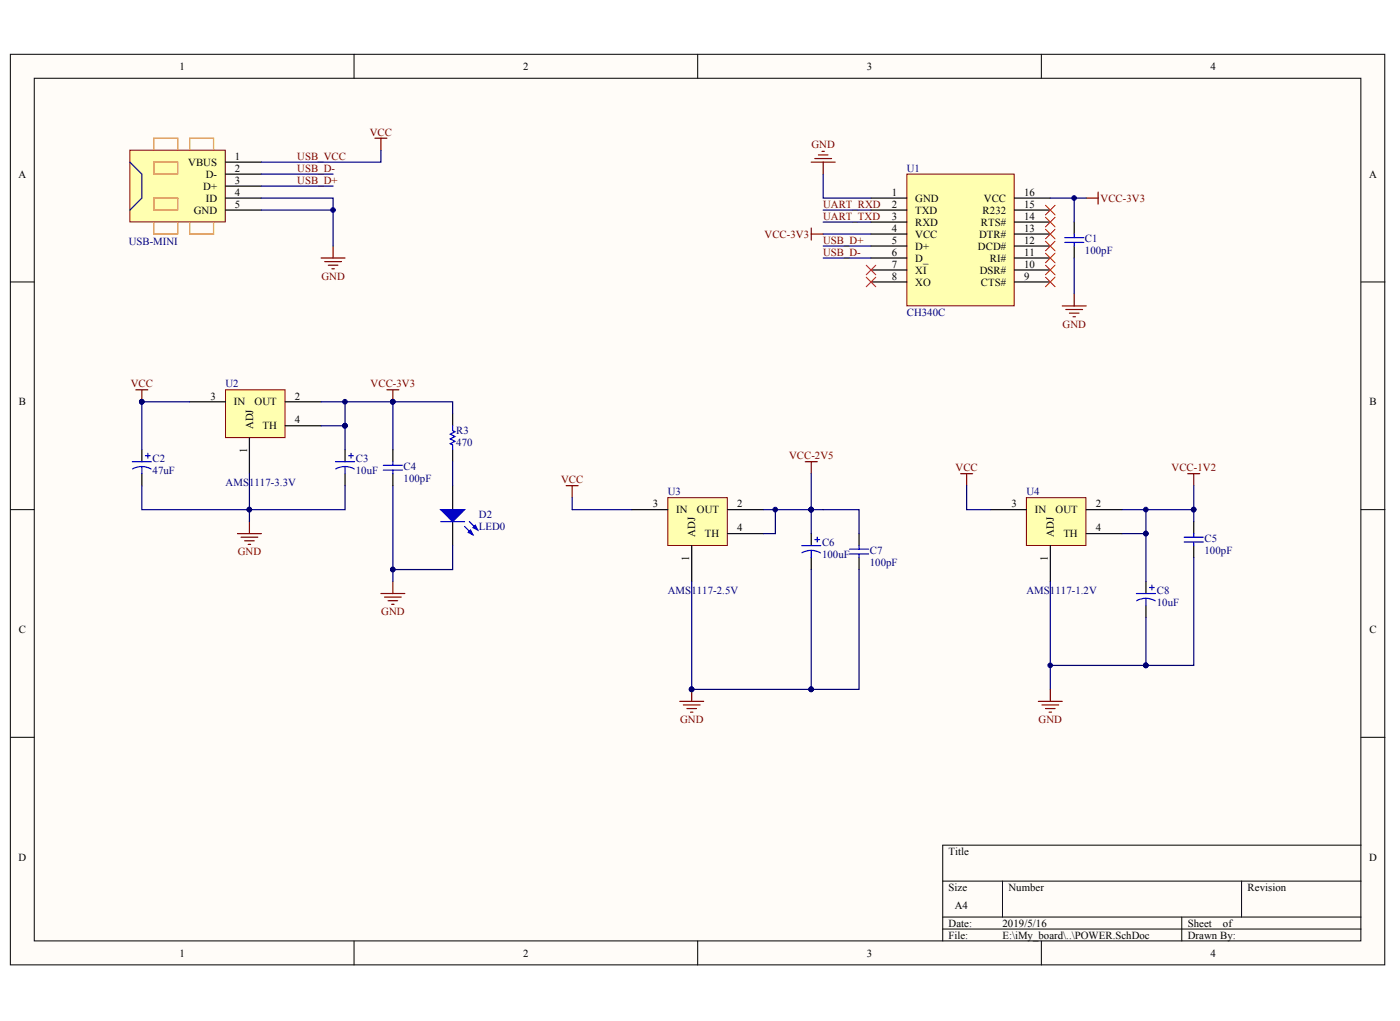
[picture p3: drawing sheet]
<svg xmlns="http://www.w3.org/2000/svg" width="280mm" height="204mm" viewBox="0 0 280 204" stroke-linecap="round" stroke-linejoin="round" font-family="sans-serif">
<g fill="#fffcf8" stroke="#000" stroke-width=".2">
<path d="M2.1 10.8h274.6v181.9h-274.6z"/>
<path d="M6.8 15.6h265.1v172.3h-265.1z"/>
</g>
<g fill="none" stroke="#000" stroke-width=".2">
<path d="M70.7 10.8v4.8M139.4 10.8v4.8M208.1 10.8v4.8M2.1 56.3h4.7M272 56.3h4.8M2.1 101.8h4.7M272 101.8h4.8M2.1 147.3h4.7M272 147.3h4.8M188.4 176h83.6M200.3 176v7.1M248.1 176v7.1"/>
<path d="M272 168.8h-83.6v19.1M70.7 187.9v4.8M139.4 187.9v4.8M188.4 183.1h83.6M188.4 185.5h83.6M208.1 187.9v4.8M236.2 183.1v4.8"/>
</g>
<path d="M45.1 77.9h11.9v9.5h-11.9z" fill="#ffffb0" stroke="#800000" stroke-width=".2"/>
<path d="M28.3 89.8v2.4M28.3 94.6v2.4M37.9 80.2h7.2M49.8 87.4v7.2M57 80.2h7.2M57 85h7.2M68.9 89.8v2.4M68.9 94.6v2.4M90.4 82.6v2.4M90.4 89.8v2.4M90.4 97v4.8M90.4 104.2v4.8" fill="none" stroke="#000" stroke-width=".24"/>
<g fill="none" stroke="#800000" stroke-width=".24">
<path d="M27.1 77.9h2.4M28.3 77.9v2.3M77.3 77.9h2.4M78.5 77.9v2.3M47.5 106.6h4.7M48.2 107.3h3.3M48.9 108h1.9M49.6 108.7h.5M49.8 104.2v2.4M76.1 118.5h4.8M76.8 119.3h3.4M77.5 120h2"/>
<path d="M78.5 116.1v2.4M78.3 120.7h.4"/>
</g>
<path d="M28.3 97v4.8h21.5M49.8 94.6v9.6M90.4 82.6v-2.4h-11.9v9.6M90.4 92.2v4.8M90.4 109v4.7h-11.9v2.4" fill="none" stroke="#000080" stroke-width=".24"/>
<g fill="none" stroke="#00f" stroke-width=".24">
<path d="M26.4 92.2h3.9M28.3 93.2l1.2 .2 .7 .3M28.3 93.2l-1.1 .1-.7 .3M28.3 93.2v1.4M29.1 91h.9M29.5 90.5v1M67 92.2h3.9M68.9 93.2l1.2 .2 .7 .3M68.9 93.2l-1.1 .1-.7 .3M68.9 93.2v1.4M69.7 91h.9M70.1 90.5v1"/>
<path d="M90.4 85v1l.5 .2-.9 .5 .9 .5-.9 .5 .9 .4-.9 .5 .4 .3v.9M88.1 104.2h4.7M92.8 105.1l1.7 1.7M93.8 104.2l1.7 1.7"/>
</g>
<g fill="#000080" stroke="#000080" stroke-width=".2">
<circle cx="49.8" cy="101.8" r=".46"/>
<circle cx="78.5" cy="80.2" r=".46"/>
<circle cx="78.5" cy="113.7" r=".46"/>
<circle cx="28.3" cy="80.2" r=".46"/>
</g>
<g fill="#00f" stroke="#00f" stroke-width=".24">
<path d="M88.1 101.8h4.7l-2.4 2.4z"/>
<path d="M94 105.9l.5 .9-.9-.5z"/>
<path d="M95 104.9l.5 1-1-.5z"/>
</g>
<path d="M133.4 99.4h11.9v9.5h-11.9z" fill="#ffffb0" stroke="#800000" stroke-width=".2"/>
<path d="M126.3 101.8h7.1M138.2 109v7.1M145.4 101.8h7.2M145.4 106.6h7.2" fill="none" stroke="#000" stroke-width=".24"/>
<path d="M205.1 99.4h11.9v9.5h-11.9z" fill="#ffffb0" stroke="#800000" stroke-width=".2"/>
<path d="M78.5 89.8v2.4M78.5 94.6v2.4M162.1 106.6v2.4M162.1 111.4v2.3M171.7 106.6v2.4M171.7 111.4v2.3M197.9 101.8h7.2M209.9 109v7.1M217 101.8h7.2M217 106.6h7.2M238.5 104.2v2.4M238.5 109v2.4" fill="none" stroke="#000" stroke-width=".24"/>
<g fill="none" stroke="#00f" stroke-width=".24">
<path d="M76.6 92.9h3.8M76.6 93.9h3.8M78.5 92.2v.7M78.5 93.9v.7M160.2 109h3.8M162.1 109.9l.8 .1 1.1 .4M162.1 109.9l-1.1 .2-.8 .3M162.1 109.9v1.5M162.8 107.8h1M163.3 107.3v.9M169.7 109.7h3.9M169.7 110.6h3.9"/>
<path d="M171.7 109v.7M171.7 110.6v.8M236.6 107.3h3.9M236.6 108.2h3.9M238.5 106.6v.7M238.5 108.2v.8"/>
</g>
<path d="M64.2 80.2h14.3M78.5 97v16.7M238.5 97v4.8h-14.3M154.9 101.8v4.8h-2.3M162.1 113.7v24h9.6v-24M229 101.8v4.8h-4.8M238.5 101.8v2.4" fill="none" stroke="#000080" stroke-width=".24"/>
<g fill="#000080" stroke="#000080" stroke-width=".2">
<circle cx="78.5" cy="113.7" r=".46"/>
<circle cx="78.5" cy="80.2" r=".46"/>
<circle cx="138.2" cy="137.7" r=".46"/>
<circle cx="154.9" cy="101.8" r=".46"/>
<circle cx="162.1" cy="137.7" r=".46"/>
<circle cx="229" cy="106.6" r=".46"/>
<circle cx="229" cy="101.8" r=".46"/>
<circle cx="238.5" cy="101.8" r=".46"/>
</g>
<path d="M113.1 97h2.4M114.3 97v2.4M160.9 92.2h2.4M162.1 92.2v2.4M237.3 94.6h2.4M238.5 94.6v2.4M138.2 137.7v2.4M135.8 140.1h4.8M136.5 140.8h3.4M137.3 141.5h1.9M138 142.2h.5" fill="none" stroke="#800000" stroke-width=".24"/>
<path d="M26 30h19v14.3h-19z" fill="#ffffb0" stroke="#800000" stroke-width=".2"/>
<path d="M45.1 32.4h7.1M45.1 34.8h7.1M45.1 37.2h7.1M45.1 39.6h7.1M45.1 42h7.1M229 116.1v2.4M229 120.9v2.4" fill="none" stroke="#000" stroke-width=".24"/>
<path d="M26 32.4l2.3 2.4v4.8l-2.3 2.4" fill="none" stroke="#11037f" stroke-width=".24"/>
<path d="M30.7 32.4h4.8v2.4h-4.8zM30.7 39.6h4.8v2.4h-4.8zM30.7 30v-2.4h4.8v2.4M37.9 30v-2.4h4.8v2.4M30.7 44.3v2.4h4.8v-2.4M37.9 44.3v2.4h4.8v-2.4" fill="none" stroke="#fd8300" stroke-width=".24"/>
<g fill="none" stroke="#000080" stroke-width=".24">
<path d="M52.2 39.6h14.4v9.5M52.2 34.8h14.4M52.2 37.2h14.4M76.1 30v2.4h-23.9M52.2 42h14.4M37.9 80.2h-9.6v9.6M64.2 85h4.7M68.9 97v4.8h-19.1M68.9 80.2v9.6M114.3 99.4v2.4h12M162.1 94.6v12M193.2 97v4.8h4.7"/>
<path d="M138.2 116.1v21.6h23.9M152.6 101.8h19.1v4.8M209.9 116.1v21.6M229 106.6v9.5M238.5 111.4v21.5h-9.5M209.9 132.9h19.1M229 123.3v9.6"/>
</g>
<g fill="#000080" stroke="#000080" stroke-width=".2">
<circle cx="66.5" cy="41.9" r=".46"/>
<circle cx="28.3" cy="80.2" r=".46"/>
<circle cx="68.9" cy="85" r=".46"/>
<circle cx="49.8" cy="101.8" r=".46"/>
<circle cx="229" cy="106.6" r=".46"/>
<circle cx="229" cy="132.9" r=".46"/>
<circle cx="138.2" cy="137.7" r=".46"/>
<circle cx="162.1" cy="137.7" r=".46"/>
<circle cx="162.1" cy="101.8" r=".46"/>
<circle cx="68.9" cy="80.2" r=".46"/>
<circle cx="209.8" cy="132.9" r=".46"/>
</g>
<g fill="none" stroke="#800000" stroke-width=".24">
<path d="M74.9 27.6h2.4M76.1 27.6v2.4M64.2 51.5h4.7M64.9 52.2h3.3M65.6 53h1.9M66.3 53.7h.5M66.6 49.1v2.4M192 94.6h2.4M193.2 94.6v2.4M209.9 137.7v2.4M207.5 140.1h4.8M208.2 140.8h3.3"/>
<path d="M208.9 141.5h1.9M209.6 142.2h.5"/>
</g>
<path d="M227.1 118.5h3.8M229 119.5l1.1 .2 .7 .3M229 119.5l-.8 .1-1.1 .4M229 119.5v1.4M229.7 117.3h1M230.2 116.9v.9" fill="none" stroke="#00f" stroke-width=".24"/>
<path d="M181.2 34.8h21.5v26.3h-21.5z" fill="#ffffb0" stroke="#800000" stroke-width=".2"/>
<g fill="none" stroke="#000" stroke-width=".24">
<path d="M174 39.6h7.2M202.7 39.6h7.2M174 42h7.2M174 44.3h7.2M174 46.7h7.2M174 49.1h7.2M174 51.5h7.2M174 53.9h7.2M174 56.3h7.2M202.7 42h7.2M202.7 44.3h7.2M202.7 46.7h7.2"/>
<path d="M202.7 49.1h7.2M202.7 51.5h7.2M202.7 53.9h7.2M202.7 56.3h7.2M214.7 44.3v2.4M214.7 49.1v2.4"/>
</g>
<g fill="none" stroke="#800000" stroke-width=".24">
<path d="M162.1 32.4h4.8M162.8 31.7h3.4M163.5 30.9h1.9M164.3 30.2h.4M164.5 32.4v2.4M217 39.6h2.4M219.4 38.4v2.4M162.1 45.5v2.4M162.1 46.7h2.4M214.7 58.7v2.4M212.3 61.1h4.7M213 61.8h3.3"/>
<path d="M213.7 62.5h1.9M214.4 63.3h.5"/>
</g>
<path d="M164.5 34.8v4.8h9.5M209.9 39.6h7.1M214.7 39.6v4.7M164.5 46.7h9.5M164.5 42h9.5M164.5 44.3h9.5M164.5 49.1h9.5M164.5 51.5h9.5M214.7 51.5v7.2" fill="none" stroke="#000080" stroke-width=".24"/>
<g fill="none" stroke="#f00" stroke-width=".2">
<path d="M173.1 53l1.9 1.9M173.1 55.4l1.9 1.9M175 53l-1.9 1.9M175 55.4l-1.9 1.9M208.9 41l1.9 1.9M208.9 43.4l1.9 1.9M208.9 45.8l1.9 1.9M208.9 48.2l1.9 1.9M208.9 50.6l1.9 1.9M208.9 53l1.9 1.9M208.9 55.4l1.9 1.9M210.8 41l-1.9 1.9"/>
<path d="M210.8 43.4l-1.9 1.9M210.8 45.8l-1.9 1.9M210.8 48.2l-1.9 1.9M210.8 50.6l-1.9 1.9M210.8 53l-1.9 1.9M210.8 55.4l-1.9 1.9"/>
</g>
<path d="M212.7 47.5h3.9M212.7 48.4h3.9M214.7 46.7v.8M214.7 48.4v.7" fill="none" stroke="#00f" stroke-width=".24"/>
<circle cx="214.6" cy="39.5" r=".46" fill="#000080" stroke="#000080" stroke-width=".2"/>
<g font-size="2.2">
<text x="35.9" y="14">1</text>
<text x="104.6" y="14">2</text>
<text x="173.2" y="14">3</text>
<text x="241.9" y="14">4</text>
<text x="3.7" y="35.5">A</text>
<text x="37.6" y="33.1">VBUS</text>
<text x="41.1" y="35.5">D-</text>
<text x="47" y="31.9">1</text>
<text x="47" y="34.3">2</text>
<text x="273.6" y="35.5">A</text>
<text x="40.6" y="37.9">D+</text>
<text x="41.1" y="40.3">ID</text>
<text x="47" y="36.7">3</text>
<text x="47" y="39.1">4</text>
<text x="47" y="41.5">5</text>
<text x="178.2" y="39.1">1</text>
<text x="178.2" y="41.5">2</text>
<text x="182.9" y="40.3">GND</text>
<text x="196.6" y="40.3">VCC</text>
<text x="204.6" y="41.5">15</text>
<text x="204.6" y="39.1">16</text>
<text x="38.7" y="42.7">GND</text>
<text x="178.2" y="43.9">3</text>
<text x="178.2" y="46.3">4</text>
<text x="182.9" y="42.7">TXD</text>
<text x="182.9" y="45.1">RXD</text>
<text x="182.9" y="47.5">VCC</text>
<text x="195.6" y="47.5">DTR#</text>
<text x="196" y="45.1">RTS#</text>
<text x="196.4" y="42.7">R232</text>
<text x="204.6" y="46.3">13</text>
<text x="204.6" y="43.9">14</text>
<text x="178.2" y="48.7">5</text>
<text x="178.2" y="51.1">6</text>
<text x="178.2" y="53.4">7</text>
<text x="182.9" y="49.9">D+</text>
<text x="182.9" y="52.3">D_</text>
<text x="195.4" y="49.9">DCD#</text>
<text x="197.8" y="52.3">RI#</text>
<text x="204.6" y="53.4">10</text>
<text x="204.6" y="51.1">11</text>
<text x="204.6" y="48.7">12</text>
<text x="178.2" y="55.8">8</text>
<text x="182.9" y="54.7">XI</text>
<text x="182.9" y="57">XO</text>
<text x="195.8" y="54.7">DSR#</text>
<text x="196" y="57">CTS#</text>
<text x="204.6" y="55.8">9</text>
<text x="3.8" y="81">B</text>
<text x="42.1" y="79.8">3</text>
<text x="46.7" y="81">IN</text>
<text x="50.9" y="81">OUT</text>
<text x="58.9" y="79.8">2</text>
<text x="273.6" y="81">B</text>
<text x="50.6" y="85.7" transform="rotate(-90 50.6 85.7)">ADJ</text>
<text x="52.4" y="85.7">TH</text>
<text x="58.9" y="84.6">4</text>
<text x="49.4" y="90.4" transform="rotate(-90 49.4 90.4)">1</text>
<text x="130.4" y="101.3">3</text>
<text x="147.3" y="101.3">2</text>
<text x="202.1" y="101.3">3</text>
<text x="218.9" y="101.3">2</text>
<text x="135.1" y="102.5">IN</text>
<text x="138.9" y="107.3" transform="rotate(-90 138.9 107.3)">ADJ</text>
<text x="139.3" y="102.5">OUT</text>
<text x="140.8" y="107.3">TH</text>
<text x="147.3" y="106.1">4</text>
<text x="206.8" y="102.5">IN</text>
<text x="210.6" y="107.3" transform="rotate(-90 210.6 107.3)">ADJ</text>
<text x="210.9" y="102.5">OUT</text>
<text x="212.5" y="107.3">TH</text>
<text x="218.9" y="106.1">4</text>
<text x="137.7" y="112" transform="rotate(-90 137.7 112)">1</text>
<text x="209.4" y="112" transform="rotate(-90 209.4 112)">1</text>
<text x="3.8" y="126.4">C</text>
<text x="273.6" y="126.4">C</text>
<text x="3.7" y="171.9">D</text>
<text x="189.6" y="170.7">Title</text>
<text x="273.6" y="171.9">D</text>
<text x="189.6" y="177.9">Size</text>
<text x="201.5" y="177.9">Number</text>
<text x="249.3" y="177.9">Revision</text>
<text x="189.6" y="185.1">Date:</text>
<text x="190.8" y="181.5">A4</text>
<text x="200.3" y="185.1">2019/5/16</text>
<text x="237.4" y="185.1">Sheet</text>
<text x="244.4" y="185.1">of</text>
<text x="35.9" y="191.1">1</text>
<text x="104.6" y="191.1">2</text>
<text x="173.2" y="191.1">3</text>
<text x="189.6" y="187.5">File:</text>
<text x="200.3" y="187.5">E:\iMy_board\..\POWER.SchDoc</text>
<text x="237.4" y="187.5">Drawn By:</text>
<text x="241.9" y="191.1">4</text>
</g>
<g font-size="2.2" fill="#800000">
<text x="73.9" y="27.1">VCC</text>
<text x="162.2" y="29.5">GND</text>
<text x="59.4" y="34.3">USB_D-</text>
<text x="59.4" y="31.9">USB_VCC</text>
<text x="59.4" y="36.7">USB_D+</text>
<text x="164.5" y="41.5">UART_RXD</text>
<text x="219.9" y="40.3">VCC-3V3</text>
<text x="152.8" y="47.5">VCC-3V3</text>
<text x="164.5" y="43.9">UART_TXD</text>
<text x="164.5" y="48.7">USB_D+</text>
<text x="164.5" y="51.1">USB_D-</text>
<text x="64.2" y="55.8">GND</text>
<text x="212.3" y="65.4">GND</text>
<text x="26.1" y="77.4">VCC</text>
<text x="74.1" y="77.4">VCC-3V3</text>
<text x="157.7" y="91.7">VCC-2V5</text>
<text x="191" y="94.1">VCC</text>
<text x="234.1" y="94.1">VCC-1V2</text>
<text x="112.1" y="96.5">VCC</text>
<text x="47.5" y="110.9">GND</text>
<text x="76.2" y="122.8">GND</text>
<text x="135.9" y="144.4">GND</text>
<text x="207.5" y="144.4">GND</text>
</g>
<g font-size="2.2" fill="#000080">
<text x="181.2" y="34.3">U1</text>
<text x="25.7" y="48.9">USB-MINI</text>
<text x="216.8" y="50.8">100pF</text>
<text x="216.8" y="48.4">C1</text>
<text x="181.2" y="63">CH340C</text>
<text x="45.1" y="77.4">U2</text>
<text x="91.2" y="89.1">470</text>
<text x="91.2" y="86.7">R3</text>
<text x="30.5" y="94.6">47uF</text>
<text x="30.5" y="92.2">C2</text>
<text x="71.1" y="94.6">10uF</text>
<text x="71.1" y="92.2">C3</text>
<text x="80.7" y="93.9">C4</text>
<text x="45.1" y="97">AMS1117-3.3V</text>
<text x="80.7" y="96.3">100pF</text>
<text x="133.4" y="98.9">U3</text>
<text x="205.1" y="98.9">U4</text>
<text x="95.7" y="103.5">D2</text>
<text x="95.7" y="105.9">LED0</text>
<text x="164.3" y="111.4">100uF</text>
<text x="164.3" y="109">C6</text>
<text x="173.8" y="113.1">100pF</text>
<text x="173.8" y="110.6">C7</text>
<text x="240.7" y="110.6">100pF</text>
<text x="240.7" y="108.2">C5</text>
<text x="133.4" y="118.5">AMS1117-2.5V</text>
<text x="205.1" y="118.5">AMS1117-1.2V</text>
<text x="231.2" y="118.5">C8</text>
<text x="231.2" y="120.9">10uF</text>
</g>
</svg>
